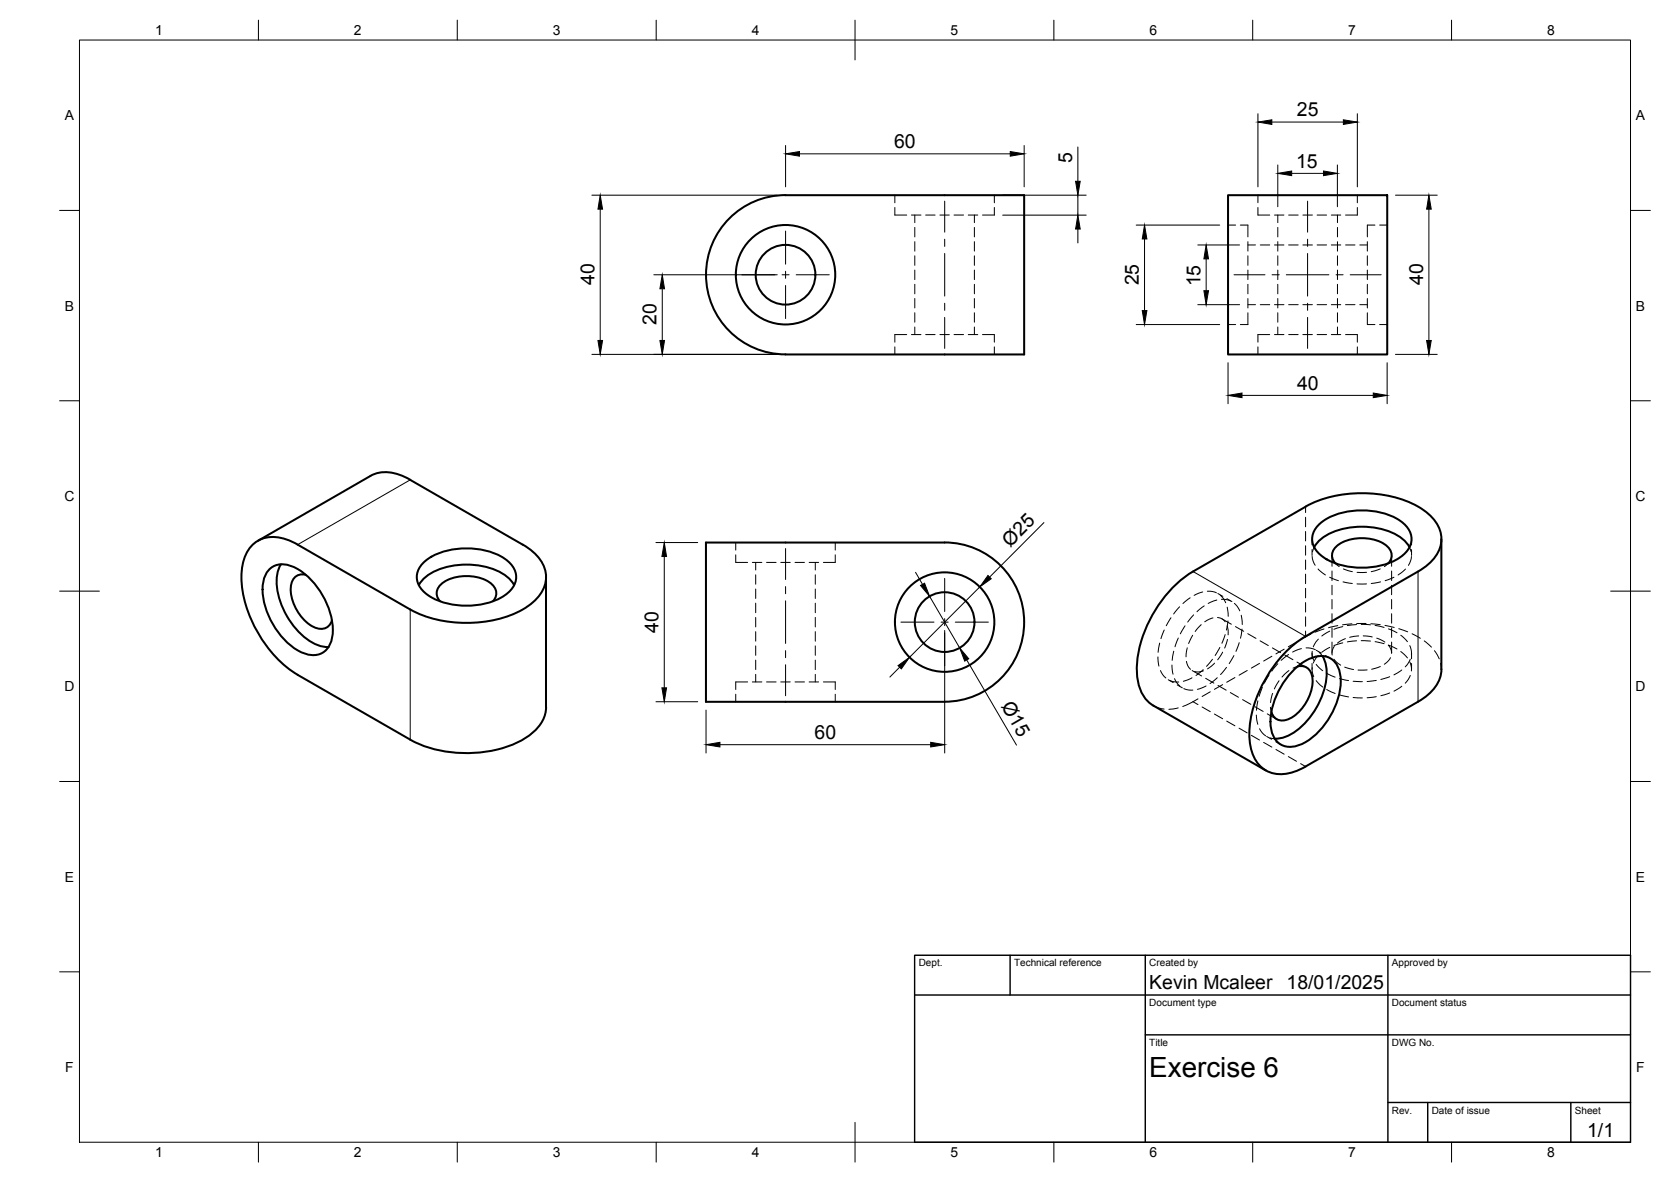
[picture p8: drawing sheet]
<svg xmlns="http://www.w3.org/2000/svg" width="420mm" height="297mm" viewBox="0 0 420 297" stroke-linecap="round" stroke-linejoin="round" font-family="sans-serif">
<!-- layer: Hidden -->
<g fill="none" stroke="#000" stroke-width=".25">
<path d="M225 52.1v1.9h3M225 49.1v1.9M229.2 54h2.4M230 54v2M230 57.2v2.3M232.7 54h2.4M236.3 54h2.4M239.9 54h2.4M243.5 54h2.4M245 54v2M245 57.2v2.3M250 52.1v1.9h-3"/>
<path d="M250 49.1v1.9M308.8 56.6h1.9M311.9 56.6h1.9v2.9M316.3 52.1v1.9h3M316.3 49.1v1.9M320.5 54h2.3M321.3 54v2M321.3 57.2v2.3M324 54h2.4M327.6 54h2.4M331.2 54h2.4M334.8 54h2.3"/>
<path d="M336.3 54v2M336.3 57.2v2.3M341.3 52.1v1.9h-3M341.3 49.1v1.9M345.7 56.6h-1.9v2.9M346.9 56.6h1.9M230 60.7v2.4M230 64.3v2.4M230 67.9v2.4M230 71.4v2.4M230 75v2.4M230 78.6v2.4"/>
<path d="M245 60.7v2.4M245 64.3v2.4M245 67.9v2.4M245 71.4v2.4M245 75v2.4M245 78.6v2.4M313.8 76.6h1.9M313.8 61.6h1.9M313.8 60.7v2.4M313.8 64.3v2.4M313.8 67.9v2.4M313.8 71.4v2.4"/>
<path d="M313.8 75v2.4M313.8 78.6v3h-1.9M316.9 76.6h2.4M316.9 61.6h2.4M320.5 76.6h2.3M320.5 61.6h2.3M321.3 60.7v2.4M321.3 64.3v2.4M321.3 67.9v2.4M321.3 71.4v2.4M321.3 75v2.4M321.3 78.6v2.4"/>
<path d="M324 76.6h2.4M324 61.6h2.4M327.6 76.6h2.4M327.6 61.6h2.4M331.2 76.6h2.4M331.2 61.6h2.4M334.8 76.6h2.3M334.8 61.6h2.3M336.3 60.7v2.4M336.3 64.3v2.4M336.3 67.9v2.4M336.3 71.4v2.4"/>
<path d="M336.3 75v2.4M336.3 78.6v2.4M338.3 76.6h2.4M338.3 61.6h2.4M341.9 76.6h1.9M341.9 61.6h1.9M343.8 78.6v3h1.9M343.8 75v2.4M343.8 71.4v2.4M343.8 67.9v2.4M343.8 64.3v2.4M343.8 60.7v2.4"/>
<path d="M225 87.2v1.9M228 84.1h-3v1.9M229.2 84.1h2.4M230 82.2v1.9M232.7 84.1h2.4M236.3 84.1h2.4M239.9 84.1h2.4M243.5 84.1h2.4M245 82.2v1.9M247 84.1h3v1.9M250 87.2v1.9M308.8 81.6h1.9"/>
<path d="M316.3 87.2v1.9M319.3 84.1h-3v1.9M320.5 84.1h2.3M321.3 82.2v1.9M324 84.1h2.4M327.6 84.1h2.4M331.2 84.1h2.4M334.8 84.1h2.3M336.3 82.2v1.9M338.3 84.1h3v1.9M341.3 87.2v1.9M346.9 81.6h1.9"/>
<path d="M185 139.4v1.9h3M185 136.3v1.9M210 139.4v1.9h-3M210 136.3v1.9M329.9 135.5v1.4M329.9 138.1v1.5M329.9 139.8l.3 1.2 .5 1.1M330.4 137.5l-.4 1.1M334.9 139.6v2.7M349.9 139.6v2.7M354.4 137.5l.4 1.2M354.9 139.9l-.2 1.1-.6 1.1"/>
<path d="M354.9 135.5v1.4M354.9 138.1v1.5M189.2 141.3h2.4M190 141.3v1.9M190 144.4v2.4M190 148v2.4M190 151.6v2.4M190 155.2v2.4M190 158.7v2.4M192.7 141.3h2.4M196.3 141.3h2.4M199.9 141.3h2.4"/>
<path d="M203.5 141.3h2.3M205 141.3v1.9M205 144.4v2.4M205 148v2.4M205 151.6v2.4M205 155.2v2.4M205 158.7v2.4M292.7 158.3l-.8 2.2M294.4 155.2l-1.2 2.1M296.6 152.5l-1.5 1.8M298 157.3l-1.2 2M299.3 150.2l-1.9 1.5"/>
<path d="M299.9 159.6l-1 2.1M300.1 154.5l-1.5 1.8M302 157l-1.5 1.7M302.4 148.8l-2.2 .8M302.8 152.3l-1.8 1.4M303.6 148.6l1.3 .1 1 .3M305 155.3l-2.1 1M306 150.8l-2.2 .8M306.1 155.2l1 .2 1 .9M306.2 149.1l1.3 .8M306.8 149.6l.6 .6 .8 1.3M307.1 150.6l1.3 .1 1 .3"/>
<path d="M307.3 155.5l2.3 1.4M308.1 159.5l-.9 2.2M308.5 150.5l1.3 .7M308.6 152.6l.2 2.3M308.6 157.3l.2 2.2M308.8 156l-.4 2.3M310.4 151.6l.6 .6 .7 1.3M310.6 157.5l2.1 1.2M312.1 154.6l.3 2.3M312.3 158.1l-.4 2.3M313.7 159.2l2.1 1.2M329.6 159.3l-2.6 1.5"/>
<path d="M331.4 143l1.9 1.5M332.9 158.1l-2.2 .8M334.3 145.1l2.2 .8M334.3 158.6l-1.9 1.2M334.9 143.5v2.4M334.9 147.1v2.4M334.9 150.7v2.3M334.9 154.2v2.4M334.9 157.8v2.4M335.8 141.6l.9 .8M336.4 157.2l-2.3 .5M337.6 157.5l-2.2 .6"/>
<path d="M337.7 146.2l2.3 .4M337.8 143l2.2 .7M339.9 156.8l-2.3 .2M341.1 156.9l-2.3 .3M341.2 146.7h2.4M341.2 143.8h2.4M341.6 159.8l-2.2 .4M342.3 156.9l2.3 .1M342.8 159.8l2.2 .3M343.5 156.7h-2.4M344.7 156.7l2.3 .3M345.8 157.2l2.2 .5"/>
<path d="M347 143l-2.2 .7M347.1 146.2l-2.3 .4M348.2 157.2l2.4 .5M349 141.6l-.9 .8M349.1 158l2.2 1M349.9 143.5v2.4M349.9 147.1v2.4M349.9 150.7v2.3M349.9 154.2v2.4M349.9 157.8v2.4M350.5 145.1l-2.2 .8M351.7 158l2.2 .8"/>
<path d="M352.2 159.6l1.7 1.7M353.4 143l-1.9 1.5M355 159.3l2.1 1.1M185 174.5v1.9M188 171.4h-3v1.9M189.2 171.4h2.4M190 162.3v2.4M190 165.9v2.4M190 169.5v1.9M192.7 171.4h2.4M196.3 171.4h2.4M199.9 171.4h2.4"/>
<path d="M203.5 171.4h2.3M205 162.3v2.4M205 165.9v2.4M205 169.5v1.9M207 171.4h3v1.9M210 174.5v1.9M290 177.3l1.3 .6 1.4 .3M291.1 165.1l.3 2.3M291.6 161.6l-.4 2.3M291.8 168.5l.6 1.1 .7 .8M293.8 170.8l1.2 .7M294.1 171l1.3 .4h1"/>
<path d="M294.7 167.1l.3 2.3M295.1 163.6l-.4 2.4M295.3 170.5l.6 1.1 .8 .8M296 172.1l1.3 .8M296.2 177.9l-2.3 .4M296.3 160.3l-.9 2.2M297.6 173l1.3 .4h1M298.3 166.2l.4 1.1 .6 .9M298.5 162.8l-.3 2.3M299.7 170.3l-2.2 .9M299.8 168.5l2.3 1.4M301.2 175.6l-3.8 2"/>
<path d="M302.5 168.3l-1.8 1.4M302.6 168.6l-1.3 .3-1-.2M303.1 170.5l2.1 1.2M303.3 172.4l-2.2 .8M304.3 173.8l-2 1.2M304.9 165.7l-1.5 1.8M305.4 166.7l-1.8 1.4M306.1 170.3l-1.9 1.5M306.3 172.3l2 1.1M306.7 162.7l-1.2 2M307.4 172l-2 1.2M307.4 163.9l-1.2 1.9"/>
<path d="M308.4 167.7l-1.5 1.8M308.6 160.7l-.7 2.2M309.4 174l2 1.2M310.3 164.7l-1.2 2.1M310.5 170.3l-2.1 1.2M311.6 161.5l-.8 2.2M312.4 175.8l2.1 1.2M313.6 168.5l-2 1.2M315.5 177.6l2.1 1.2M315.9 179.7l.4 2.3M316.3 176.1l-.4 2.4M316.7 166.7l-2.1 1.2"/>
<path d="M316.8 161l2.1 1.2M317.4 172.7l-.8 2.3M318.6 179.4l2.4 1.3M319.1 169.6l-1.2 2.1M319.4 177.7l.3 1.2M319.8 164.9l-2.1 1.2M319.9 162.8l2.1 1.2M320 174.3l-.5 2.3M321.3 166.8l-1.5 1.8M321.6 171.1l-1.2 2M322.9 163.1l-2.1 1.2M323 164.6l2.1 1.2"/>
<path d="M324 164.5l-1.9 1.5M324.1 168.5l-1.8 1.6M326 161.4l-2.1 1.1M326.1 166.4l2.4 1.3M326.2 167.5l-1.1 .4M327.2 163l-2.2 .9M328.4 162.8l1.2 .1 1.1 .4M329.9 164.1v1.5M329.9 166.7v1.5M329.9 163.7l.1 1.1 .3 1.2M329.9 167.8l.1 1.1 .3 1.1M330.9 166.9l1.7 1.7"/>
<path d="M330.9 171l1.7 1.7M331 163.4l1.2 .7M331.5 160.6l-.6 .7-.7 1.2M331.5 164.7l-.6 .7-.7 1.2M331.7 163.9l.8 1M333.2 164.7l1.3 .7M333.6 169.2l2.1 1M333.6 173.3l2.1 1M334.3 162.7l-1.9 1.2M334.9 161.4v2.7M335.4 165.7l1.7 1.5M335.5 162.4l-.5 1v1.2"/>
<path d="M336.8 170.5l2.3 .5M336.8 174.6l2.3 .5M337.6 161.6l-2.2 .6M338.1 167.6l2.2 .7M338.3 160.5l-2 1.1M340.2 171.2l2.4 .1M340.2 175.3l2.4 .1M341.1 161l-2.3 .3M342.3 161l2.3 .1M343.7 168.3l-2.2 .1M345.8 161.3l2.2 .5M346.1 171l-2.4 .3"/>
<path d="M346.1 175.1l-2.4 .3M346.2 160.4l2 1M347.1 167.5l-2.2 .7M349.1 162.1l.6 .9 .2 1.2M349.1 162.1l2.2 1M349.4 170.1l-2.2 .7M349.4 174.1l-2.2 .7M349.6 165.3l-.5 .8-1 .8M349.9 161.4v2.7M352.2 163.7l1.7 1.6M352.5 168.4l-2 1.2M352.5 172.5l-2 1.2"/>
<path d="M354.5 162.2l.4 1.5v.8M354.5 166.3l.4 1.5v.8M354.6 165.7l-1.3 1.9M354.6 169.7l-1.3 2M354.9 164.1v1.5M354.9 166.7v1.5M358.1 161.1l1.8 1.5M360.7 163.5l1.2 2.1M362.2 166.7l.2 1.5M316.7 183.1l.7 1.1 .8 .7M318.5 185.1l1.2 .7M319.3 185.4l1.2 .3"/>
<path d="M320.8 186.4l1.2 .7"/>
</g>
<!-- layer: Visible -->
<g fill="none" stroke="#000" stroke-width=".51">
<path d="M183.4 54.9a19.9 19.9 0 0 1 14.1-5.9l60 .1v40h-60a20 20 0 0 1-18.5-12.4 20 20 0 0 1 4.4-21.8zM308.8 49.1h40v40h-40zM93.2 119.6l-28.3 16.3M93.2 119.6a10 10 0 0 1 10 1l28.2 16.3a9.9 9.9 0 0 1 5.9 8.1 9.9 9.9 0 0 1-5.9 8.2 31.3 31.3 0 0 1-28.3 0M237.5 136.3h-60v40.1h60M237.5 136.3a20 20 0 0 1 20 20 20 20 0 0 1-20 20M328.3 127.3a31.3 31.3 0 0 1 28.3 0 9.9 9.9 0 0 1 5.8 8.2 9.9 9.9 0 0 1-5.8 8.1M328.3 127.3l-28.3 16.3a31.1 31.1 0 0 0-14.2 25 10 10 0 0 0 4.2 8.7l28.3 16.3M330.4 137.5a12 12 0 0 1 9.3-5 16.9 16.9 0 0 1 13.7 3.6l1 1.4M331.6 131.9a16.9 16.9 0 0 1 13.5-3.5 13.1 13.1 0 0 1 8.9 4.4 4.9 4.9 0 0 1-1.6 7 18.8 18.8 0 0 1-19.9 0 4.9 4.9 0 0 1-.9-7.9zM362.4 135.5v32.7M67.9 142.9a5.2 5.2 0 0 1 5.8-.5 18.8 18.8 0 0 1 9.9 17.3 5 5 0 0 1-7.5 4.3 18.8 18.8 0 0 1-10-17.2 6.1 6.1 0 0 1 1.8-3.9z"/>
<path d="M70.6 141.8a12 12 0 0 0 .3 10.6 16.9 16.9 0 0 0 9.9 10l1.8 .2M76.9 144.4a3 3 0 0 0-3.8 3.4 11.3 11.3 0 0 0 6.4 10 2.87 2.87 0 0 0 4-1.9M103.1 153.2l-28.2-16.3a9.9 9.9 0 0 0-10.1-1 10 10 0 0 0-4.1 9.2 31.2 31.2 0 0 0 14.2 24.5l28.2 16.3a31.2 31.2 0 0 0 28.8-.3 10 10 0 0 0 5.4-7.9M105.3 147a12 12 0 0 1 9.3-4.9 16.9 16.9 0 0 1 13.6 3.5l1.1 1.4M106.4 141.4a16.9 16.9 0 0 1 13.6-3.4 13.1 13.1 0 0 1 8.9 4.3 4.9 4.9 0 0 1-1.6 7.1 18.8 18.8 0 0 1-20 0 4.9 4.9 0 0 1-.9-8zM110.7 151.1a3 3 0 0 1 1-4.9 11.3 11.3 0 0 1 11.9 .5 2.87 2.87 0 0 1 .3 4.4M137.3 145v32.7M335.8 141.6a3 3 0 0 1 1-4.9 11.3 11.3 0 0 1 11.9 .5 2.87 2.87 0 0 1 .4 4.4M356.6 143.6l-28.3 16.3a31.2 31.2 0 0 0-14.2 24.5 10 10 0 0 0 4.2 9.2 9.9 9.9 0 0 0 10-1l28.3-16.3M325.3 168.4a10.5 10.5 0 0 1 7.4-3.5 4.9 4.9 0 0 1 4.3 4.9 18.8 18.8 0 0 1-9.9 17.3 5 5 0 0 1-7.6-4.4 19 19 0 0 1 5.8-14.3zM326.3 167.5a3 3 0 0 1 3.7 3.3 11.3 11.3 0 0 1-6.4 10.1 2.87 2.87 0 0 1-3.9-2M332.5 164.8a12 12 0 0 1-.3 10.6 16.9 16.9 0 0 1-9.9 10l-1.8 .2"/>
<path d="M362.4 168.2a10 10 0 0 1-5.8 8.1"/>
<circle cx="197.5" cy="69" r="7.5"/>
<circle cx="197.5" cy="69" r="12.5"/>
<circle cx="237.5" cy="156.3" r="7.5"/>
<circle cx="237.5" cy="156.3" r="12.5"/>
</g>
<!-- layer: Visible Narrow -->
<path d="M103.1 120.6l-28.3 16.3M103.1 153.2v32.7M300 143.6l28.3 16.3M356.6 143.6v32.7" fill="none" stroke="#000" stroke-width=".25"/>
<!-- layer: Hidden Narrow -->
<g fill="none" stroke="#000" stroke-width=".25">
<path d="M328.3 127.3v1.5M328.3 130v2.4M328.3 133.6v2.3M328.3 137.1v2.4M328.3 140.7v2.4M328.3 144.3v2.4M328.3 147.9v2.3M328.3 151.4v2.4M328.3 155v2.4M328.3 158.6v1.4M300 176.3l1.2 .8M302.3 177.7l2 1.1"/>
<path d="M305.4 179.4l2 1.2M308.4 181.2l2.1 1.2M311.6 183l2 1.2M314.6 184.8l2.1 1.2M317.7 186.6l2.1 1.2M320.8 188.3l2.1 1.2M323.9 190.1l2.1 1.2M327 191.9l1.3 .7"/>
</g>
<!-- layer: BORDER -->
<g fill="none" stroke="#000" stroke-width=".25">
<path d="M20 10.1h390v276.9h-390zM65 5.1v5M115 5.1v5M165 5.1v5M215 5.1v10M265 5.1v5M315 5.1v5M365 5.1v5M15 52.9h5M410 52.9h5M15 100.7h5M410 100.7h5"/>
<path d="M15 148.6h10M405 148.6h10M15 196.4h5M410 196.4h5M15 244.2h5M410 244.2h5M65 287v5M115 287v5M165 287v5M215 282.1v9.9M265 287v5M315 287v5"/>
<path d="M365 287v5"/>
</g>
<!-- layer: TITLEBLOCK -->
<path d="M230 250h180M230 240.1h180v46.9h-180zM254 240.1v9.9M288 240.1v46.9M349 240.1v46.9M288 260.1h122M349 277.1h61M359 277.1v9.9M395 277.1v9.9" fill="none" stroke="#000" stroke-width=".36"/>
<!-- layer: FD_Dimensions -->
<g fill="none" stroke="#000" stroke-width=".25">
<path d="M197.5 36.6v10.4M201 38.7h53M257.5 36.6v10.4M271 36.9v8.7M316.3 28.6v18.4M319.8 30.7h18M341.3 28.6v18.4M148.8 49.1h46.6M150.9 52.6v33M252.1 49.1h21M252.1 54.1h21M271 49.1v5"/>
<path d="M271 57.6v3.5M285.7 56.6h21M321.3 41.5v10.5M324.8 43.6h8M336.3 41.5v10.5M350.9 49.1h10.5M359.3 52.6v33M164.4 69.1h31M166.5 72.6v13M287.8 60.1v17.9M301.2 61.6h10.5M301.2 76.6h10.5"/>
<path d="M303.3 65.1v8M148.8 89.1h46.6M285.7 81.6h21M308.8 91.2v10.3M312.3 99.4h33M348.8 91.2v10.3M350.9 89.1h10.5M164.9 136.3h10.5M167 139.9v33M262.5 131.3l-13.7 13.7M230.2 143.8l1.8 3.1M233.7 149.9l7.6 12.9"/>
<path d="M237.5 158.4v30.8M246.4 147.5l-17.7 17.7M164.9 176.3h10.5M177.5 178.4v10.8M226.2 167.7l-2.4 2.4M243.1 165.8l12.5 21.4M181 187.1h53"/>
</g>
<g fill="#000" stroke="#000" stroke-width=".25">
<path d="M197.5 38.7l3.5-.6v1.2zM254 38.1l3.5 .6-3.5 .6zM316.3 30.7l3.5-.6v1.2zM337.8 30.1l3.5 .6-3.5 .6zM150.9 49.1l.6 3.5h-1.2zM271 54.1l.6 3.5h-1.2zM270.4 45.6h1.2l-.6 3.5zM321.3 43.6l3.5-.6v1.1zM332.8 43l3.5 .6-3.5 .5zM359.3 49.1l.6 3.5h-1.2zM166.5 69.1l.6 3.5h-1.2zM287.8 56.6l.6 3.5h-1.2z"/>
<path d="M287.2 78h1.2l-.6 3.6zM303.3 61.6l.6 3.5h-1.2zM302.7 73.1h1.2l-.6 3.5zM150.3 85.6h1.2l-.6 3.5zM165.9 85.6h1.2l-.6 3.5zM308.8 99.4l3.5-.6v1.1zM345.3 98.8l3.5 .6-3.5 .5zM358.7 85.6h1.2l-.6 3.5zM167 136.3l.6 3.6h-1.2zM231.5 147.1l1-.5 1.2 3.3zM248.4 144.6l.8 .8-2.8 2.1zM166.4 172.9h1.2l-.6 3.4z"/>
<path d="M225.8 167.3l2.9-2.1-2.1 2.9zM241.3 162.8l2.3 2.8-1 .5zM177.5 187.1l3.5-.6v1.2zM234 186.5l3.5 .6-3.5 .6z"/>
</g>
<!-- layer: Smart Centers -->
<g fill="none" stroke="#000" stroke-width=".25">
<path d="M197.5 58.1v8.3M237.5 50.6v7.7M328.8 50.6v7.7M186.5 69.1h8.3M196.6 69.1h1.8M197.5 68.2v1.7M197.5 71.7v8.4M200.2 69.1h8.3M237.5 60.1v1.8M237.5 63.7v10.7M237.5 76.2v1.8M237.5 79.8v7.8"/>
<path d="M310.3 69.1h7.8M319.8 69.1h1.8M323.4 69.1h10.7M328.8 60.1v1.8M328.8 63.7v10.7M328.8 76.2v1.8M328.8 79.8v7.8M335.9 69.1h1.8M339.5 69.1h7.8M197.5 137.8v7.8M197.5 147.4v1.8M197.5 151v10.7"/>
<path d="M226.5 156.3h8.3M236.6 156.3h1.8M237.5 145.4v8.3M237.5 155.5v1.7M237.5 159v8.4M240.2 156.3h8.3M197.5 163.5v1.8M197.5 167.1v7.7"/>
</g>
<text font-size="7" x="289" y="270.6">Exercise 6</text>
<g font-size="4.9">
<text x="326.1" y="29.2">25</text>
<text x="224.8" y="37.2">60</text>
<text x="269.6" y="40.9" transform="rotate(-90 269.6 40.9)">5</text>
<text x="325.9" y="42.1">15</text>
<text x="149.5" y="71.7" transform="rotate(-90 149.5 71.7)">40</text>
<text x="286.3" y="71.7" transform="rotate(-90 286.3 71.7)">25</text>
<text x="301.8" y="72" transform="rotate(-90 301.8 72)">15</text>
<text x="357.8" y="71.7" transform="rotate(-90 357.8 71.7)">40</text>
<text x="165.1" y="81.7" transform="rotate(-90 165.1 81.7)">20</text>
<text x="326.2" y="97.9">40</text>
<text x="254" y="137.6" transform="rotate(-45 254 137.6)">Ø25</text>
<text x="165.6" y="159" transform="rotate(-90 165.6 159)">40</text>
<text x="251.6" y="177.4" transform="rotate(60 251.6 177.4)">Ø15</text>
<text x="204.8" y="185.7">60</text>
<text x="289" y="248.5">Kevin Mcaleer</text>
<text x="323.5" y="248.5">18/01/2025</text>
<text x="399.1" y="285.7">1/1</text>
</g>
<g font-size="3.5">
<text x="39" y="8.8">1</text>
<text x="89" y="8.8">2</text>
<text x="139" y="8.8">3</text>
<text x="189" y="8.8">4</text>
<text x="239" y="8.8">5</text>
<text x="289" y="8.8">6</text>
<text x="339" y="8.8">7</text>
<text x="389" y="8.8">8</text>
<text x="16.3" y="30.2">A</text>
<text x="411.3" y="30.2">A</text>
<text x="16.3" y="78">B</text>
<text x="411.3" y="78">B</text>
<text x="16.2" y="125.9">C</text>
<text x="411.2" y="125.9">C</text>
<text x="16.2" y="173.7">D</text>
<text x="411.2" y="173.7">D</text>
<text x="16.3" y="221.6">E</text>
<text x="411.3" y="221.6">E</text>
<text x="16.4" y="269.4">F</text>
<text x="411.4" y="269.4">F</text>
<text x="39" y="290.8">1</text>
<text x="89" y="290.8">2</text>
<text x="139" y="290.8">3</text>
<text x="189" y="290.8">4</text>
<text x="239" y="290.8">5</text>
<text x="289" y="290.8">6</text>
<text x="339" y="290.8">7</text>
<text x="389" y="290.8">8</text>
</g>
<g font-size="2.5">
<text x="231" y="242.9">Dept.</text>
<text x="255" y="242.9">Technical reference</text>
<text x="289" y="242.9">Created by</text>
<text x="350" y="242.9">Approved by</text>
<text x="289" y="252.8">Document type</text>
<text x="350" y="252.8">Document status</text>
<text x="289" y="262.9">Title</text>
<text x="350" y="262.9">DWG No.</text>
<text x="350" y="279.9">Rev.</text>
<text x="360" y="279.9">Date of issue</text>
<text x="396" y="279.9">Sheet</text>
</g>
</svg>
